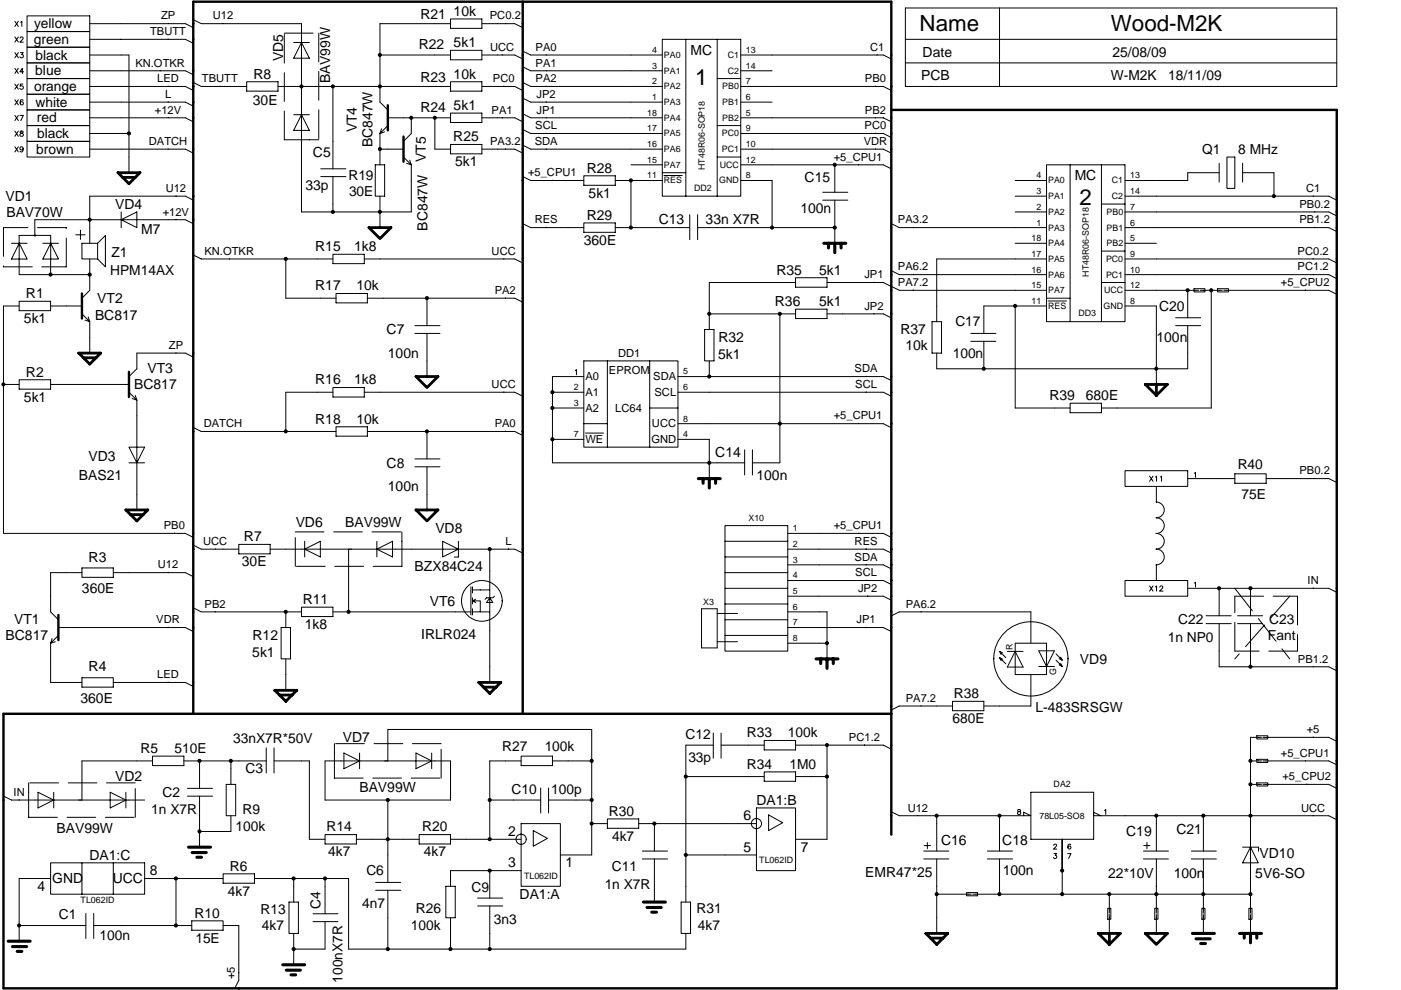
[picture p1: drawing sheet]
<svg xmlns="http://www.w3.org/2000/svg" width="297mm" height="210mm" viewBox="0 0 297 210" stroke-linecap="round" stroke-linejoin="round" font-family="sans-serif">
<g fill="#000" stroke="#000" stroke-width=".21">
<circle cx="63.9" cy="18.3" r=".33"/>
<circle cx="70.6" cy="18.3" r=".33"/>
<circle cx="80.5" cy="18.3" r=".33"/>
<circle cx="80.5" cy="11.7" r=".33"/>
<circle cx="27.3" cy="28.3" r=".33"/>
<circle cx="80.5" cy="31.6" r=".33"/>
<circle cx="87.2" cy="25" r=".33"/>
<circle cx="92.2" cy="25" r=".33"/>
<circle cx="133.8" cy="38.3" r=".33"/>
<circle cx="177" cy="34.9" r=".33"/>
<circle cx="10.7" cy="58.2" r=".33"/>
<circle cx="19" cy="58.2" r=".33"/>
<circle cx="19" cy="46.6" r=".33"/>
<circle cx="60.6" cy="54.9" r=".33"/>
<circle cx="70.6" cy="44.9" r=".33"/>
<circle cx="80.5" cy="44.9" r=".33"/>
<circle cx="133.8" cy="48.2" r=".33"/>
<circle cx="163.7" cy="48.2" r=".33"/>
<circle cx="177" cy="48.2" r=".33"/>
<circle cx="270.1" cy="41.6" r=".33"/>
<circle cx="90.5" cy="63.2" r=".33"/>
<circle cx="150.4" cy="79.8" r=".33"/>
<circle cx="150.4" cy="66.5" r=".33"/>
<circle cx="165.3" cy="66.5" r=".33"/>
<circle cx="208.6" cy="78.2" r=".33"/>
<circle cx="215.2" cy="64.9" r=".33"/>
<circle cx="245.2" cy="78.2" r=".33"/>
<circle cx="251.8" cy="61.5" r=".33"/>
<circle cx="256.8" cy="61.5" r=".33"/>
<circle cx=".7" cy="81.5" r=".33"/>
<circle cx="60.6" cy="91.5" r=".33"/>
<circle cx="90.5" cy="91.5" r=".33"/>
<circle cx="117.1" cy="86.5" r=".33"/>
<circle cx="117.1" cy="83.2" r=".33"/>
<circle cx="117.1" cy="93.1" r=".33"/>
<circle cx="150.4" cy="98.1" r=".33"/>
<circle cx="165.3" cy="89.8" r=".33"/>
<circle cx="103.8" cy="116.4" r=".33"/>
<circle cx="60.6" cy="129.7" r=".33"/>
<circle cx="73.9" cy="129.7" r=".33"/>
<circle cx="175.3" cy="136.4" r=".33"/>
<circle cx="258.5" cy="124.7" r=".33"/>
<circle cx="265.1" cy="124.7" r=".33"/>
<circle cx="175.3" cy="158" r=".33"/>
<circle cx="265.1" cy="141.4" r=".33"/>
<circle cx="42.3" cy="161.3" r=".33"/>
<circle cx="42.3" cy="176.3" r=".33"/>
<circle cx="48.9" cy="161.3" r=".33"/>
<circle cx="82.2" cy="177.9" r=".33"/>
<circle cx="82.2" cy="169.6" r=".33"/>
<circle cx="103.8" cy="177.9" r=".33"/>
<circle cx="103.8" cy="169.6" r=".33"/>
<circle cx="125.4" cy="161.3" r=".33"/>
<circle cx="125.4" cy="174.6" r=".33"/>
<circle cx="125.4" cy="169.6" r=".33"/>
<circle cx="138.7" cy="174.6" r=".33"/>
<circle cx="145.4" cy="164.6" r=".33"/>
<circle cx="175.3" cy="164.6" r=".33"/>
<circle cx="198.6" cy="172.9" r=".33"/>
<circle cx="211.9" cy="172.9" r=".33"/>
<circle cx="245.2" cy="172.9" r=".33"/>
<circle cx="255.1" cy="172.9" r=".33"/>
<circle cx="265.1" cy="172.9" r=".33"/>
<circle cx="265.1" cy="161.3" r=".33"/>
<circle cx="265.1" cy="166.3" r=".33"/>
<circle cx="4" cy="196.2" r=".33"/>
<circle cx="37.3" cy="186.3" r=".33"/>
<circle cx="37.3" cy="196.2" r=".33"/>
<circle cx="62.3" cy="186.3" r=".33"/>
<circle cx="68.9" cy="186.3" r=".33"/>
<circle cx="103.8" cy="184.6" r=".33"/>
<circle cx="145.4" cy="181.3" r=".33"/>
<circle cx="198.6" cy="189.6" r=".33"/>
<circle cx="211.9" cy="189.6" r=".33"/>
<circle cx="225.2" cy="184.6" r=".33"/>
<circle cx="225.2" cy="189.6" r=".33"/>
<circle cx="235.2" cy="189.6" r=".33"/>
<circle cx="245.2" cy="189.6" r=".33"/>
<circle cx="255.1" cy="189.6" r=".33"/>
<circle cx="265.1" cy="189.6" r=".33"/>
<circle cx="62.3" cy="201.2" r=".33"/>
<circle cx="82.2" cy="201.2" r=".33"/>
<circle cx="95.5" cy="201.2" r=".33"/>
<circle cx="103.8" cy="201.2" r=".33"/>
</g>
<g fill="none" stroke="#000" stroke-width=".21">
<path d="M3.2 17.8l.7 1.1M3.2 7.8l.7 1.1M3.2 11.2l.7 1.1M3.2 14.5l.7 1.1M3.2 4.5l.7 1.1M3.9 17.8l-.7 1.1M3.9 7.8l-.7 1.1M3.9 11.2l-.7 1.1M3.9 14.5l-.7 1.1M3.9 4.5l-.7 1.1M4.3 8.1l.1-.2 .3-.1 .2 .3-.7 .8h.7M4.3 11.2h.6l-.3 .4a.37 .37 0 0 1 .3 .3 .37 .37 0 0 1-.3 .4 .37 .37 0 0 1-.4-.3"/>
<path d="M4.4 4.7l.2-.2v1.1M4.8 17.8h-.5v.5a.39 .39 0 0 1 .6 0 .39 .39 0 0 1-.1 .6 .39 .39 0 0 1-.6-.2M5 15.2h-.8l.5-.7v1.1M5.7 16.7h13.3v3.3h-13.3zM5.7 6.7h13.3v3.3h-13.3zM5.7 10h13.3v3.3h-13.3zM5.7 13.3h13.3v3.4h-13.3zM5.7 20h13.3v3.3h-13.3zM5.7 3.4h13.3v3.3h-13.3zM19 18.3h20.3l1.7 .9M19 15h20.3l1.7 .8M19 8.3h20.3l1.7 .9"/>
<path d="M19 5h20.3l1.7 .9M19 11.7h8.3v24.9M34 14.9v.1M35.7 4.9v.1M35.7 8.3h.1M35.7 18.2v.1M41 17.5l1.7 .8h9.6M41 4.2l1.7 .8h21.2v39.9h23.3v-10M46.6 18.2v.1M47.3 4.9v.1M52.3 17.3h6.6v2h-6.6zM58.9 18.3h36.6"/>
<path d="M62.3 9h3.3M63.9 9l1.7 3.3h-3.3zM70.6 18.3v17.5M80.6 11.7h14.9M95.5 17.3h6.7v2h-6.7zM95.5 4h6.7v2h-6.7zM95.5 10.7h6.7v2h-6.7zM95.5 5h-14.9v16.7l1.6 1.6M102.2 18.3h6.9l1.7 .9M102.2 5h6.9l1.7 .9M102.2 11.7h6.9l1.7 .8M106.5 11.6v.1"/>
<path d="M106.8 18.2v.1M107.2 4.9v.1M110.8 17.5l1.7 .8h27.9M110.8 14.2l1.7 .8h27.9M110.8 10.8l1.7 .9h27.9M115.8 11.6v.1M115.8 14.9v.1M115.8 18.2v.1M140.4 8.3h16.7v33.3h-16.7zM145.4 8.3v33.3M152.1 8.3v33.3M152.1 16.7h5"/>
<path d="M157.1 18.3h30.2l1.7 .9M157.1 11.7h30.2l1.7 .8M157.1 15h6.6M185.6 18.2v.1M186 11.6v.1M192 1.7h91.4v16.6h-91.4zM192 8.3h91.4M192 13.3h91.4M211.9 1.7v16.6M3.2 31.1l.7 1.1M3.2 21.1l.7 1.1M3.2 24.5l.7 1.1"/>
<path d="M3.2 27.8l.7 1.1M3.9 31.1l-.7 1.1M3.9 21.1l-.7 1.1M3.9 24.5l-.7 1.1M3.9 27.8l-.7 1.1M4.2 24.5h.7l-.5 1.1M4.3 27.8v.4l.6 .3a.37 .37 0 0 1-.3 .4 .37 .37 0 0 1-.4-.4l.7-.5-.1-.2zM4.9 31.5a.35 .35 0 0 1-.5 .3 .35 .35 0 0 1-.1-.5 .35 .35 0 0 1 .5 0l.1 .2a.54 .54 0 0 1-.4 .7l-.2-.1M4.9 21.3l-.1-.1a.54 .54 0 0 0-.6 .4 .54 .54 0 0 0 .4 .6 .34 .34 0 0 0 .4-.3 .34 .34 0 0 0-.4-.3 .34 .34 0 0 0-.3 .3M5.7 30h13.3v3.3h-13.3zM5.7 23.3h13.3v3.3h-13.3zM5.7 26.6h13.3v3.4h-13.3z"/>
<path d="M19 25h16.7M19 28.3h8.3M19 31.6h20.3l1.7 .9M19 21.7h20.3l1.7 .8M35.7 24.9l3.6 .1 1.7 .8M35.7 21.6v.1M35.7 31.5v.1M62.3 24.3h3.3M63.9 24.3l1.7 3.3h-3.3zM68 35.8h5.3M68 37.4h5.3M70.6 37.4v7.5"/>
<path d="M79.6 34.9h2v6.7h-2zM80.6 31.6h5M80.6 28.3v6.6M80.9 27.3l-.3 1M81.6 28l-1 .3M82.2 25h13.3M82.2 26.6l-1.6 1.7M85.6 33.3l1.6 1.6M86.2 34.6l1 .3M86.9 34l.3 .9M87.2 25v3.3l-1.6 1.7M92.2 25v6.6h3.3"/>
<path d="M95.5 30.6h6.7v2h-6.7zM95.5 24h6.7v2h-6.7zM102.2 25h6.9l1.7 .8M102.2 31.6h6.9l1.7 .9M106.5 24.9v.1M107.2 31.5v.1M110.8 24.1l1.7 .9h27.9M110.8 37.4l1.7 .9h11.3M110.8 27.5l1.7 .8h27.9M110.8 30.8l1.7 .8h27.9M110.8 20.8l1.7 .9h27.9M115.8 21.6v.1"/>
<path d="M115.8 24.9v.1M115.8 28.2v.1M115.8 31.5v.1M117.1 38.2v.1M123.8 37.3h6.6v2h-6.6zM130.4 38.3h10M133.8 38.3v10M133.8 34.9h6.6M140.4 36.6h5M140.8 37.2h3.8M152.1 33.3h5M152.1 26.6h5"/>
<path d="M157.1 25h30.2l1.7 .8M157.1 34.9h30.2l1.7 .9M157.1 28.3h30.2l1.7 .8M157.1 31.6h30.2l1.7 .9M157.1 38.3h6.6v10M157.1 21.7h6.6M177 34.9v5.9M182 34.9h.1M185.6 24.9v.1M185.6 28.2v.1M185.6 31.5v.1M215.2 38.3h6.7"/>
<path d="M221.9 34.9h16.6v33.3h-16.6zM226.9 34.9v33.3M233.5 34.9v33.3M258.5 36.6h-6.7v1.7h-13.3M258.5 34.6v4M260.1 33.3h1.7v6.6h-1.7zM263.5 36.6h6.6v5M263.5 34.6v4M2.4 51.6h1.7l-1.7 3.3h3.4l-1.7-3.3h1.7M7.3 49.8h.2v.2h-.2zM9.1 51.6h1.6l-1.6 3.3h3.3l-1.7-3.3h1.7M10.7 49.9h-6.6v8.3h14.9"/>
<path d="M10.7 54.9v3.3M10.7 49.9v5M16.1 49.8h2M17.1 48.8v2M17.4 51.6h3.3v3.3h-3.3zM19 54.9v6.7l-1.6 1.6M20.7 51.6l1.6-1.7v6.7l-1.6-1.7M25.7 46.6l3.3-1.7v3.4zM25.7 44.9v3.4M37.3 41.5v.1M37.3 46.5v.1M41 42.4l-1.7-.8h-20.3v10"/>
<path d="M41 47.4l-1.7-.8h-31.9v3.3M41 54.1l1.7 .8h27.9M48.6 54.8v.1M60.6 54.9v8.3h10.6M70.6 53.9h6.6v2h-6.6zM77.2 54.9h31.9l1.7 .9M80.6 41.6v6.7M106.8 54.8v.1M110.8 47.4l1.7 .9h11.3M115.8 48.2v.1M123.8 47.3h6.6v2h-6.6zM130.4 48.3h15.8"/>
<path d="M146.2 45.5v5.3M147.9 48.3h29.1M147.9 45.5v5.3M168.7 58.9h6.6v2h-6.6zM168.7 59.9h-18.3v10M174.4 40.8h5.3M174.4 42.4h5.3M175.3 59.9h12l3.4 1.7h31.2M177 42.4v9.2M185.3 59.8v.1M189 57.4l1.7 .8h31.2M189 47.4l1.7 .9h31.2"/>
<path d="M193.6 48.2v.1M193.6 58.1v.1M215.2 44.9h6.7M215.2 41.6h6.7M215.2 51.6h6.7M221.9 54.9h-23.3v13.3M233.5 59.9h5M233.5 53.2h5M233.5 43.3h5M238.5 58.2h43.2l1.7 .9M238.5 48.3h43.2l1.7 .8M238.5 54.9h43.2l1.7 .9"/>
<path d="M238.5 44.9h43.2l1.7 .9M238.5 41.6h43.2l1.7 .8M238.5 51.6h6.7M278.4 41.5v.1M278.4 54.8v.1M278.4 58.1v.1M278.8 44.9h.1M278.8 48.2v.1M4.1 63.9h6.6v2h-6.6zM4.1 64.9h-3.4v48.2h38.6l1.7 .8M10.7 64.9h6.7M17.4 66.5l1.6 1.7"/>
<path d="M18 67.9l1 .3M18.7 67.2l.3 1M19 68.2v6.7M37.3 74.8v.1M41 75.7l-1.7-.8h-10.3v3.3l-1.7 1.6M71.2 62.2h6.7v2h-6.7zM77.9 63.2h31.2l1.7 .9M88 70.7h5.3M88 69h5.3M90.5 63.2v5.8M90.5 70.7v9.1M107.2 63.1v.1"/>
<path d="M122 78.6l.2-.2v1.1M123.8 76.5h19.9v18.3h-19.9zM123.8 79.8h-6.7v18.3h40.8M128.8 76.5v18.3M137.7 76.5v18.3M143.7 79.8h43.6l1.7 .9M149.4 69.9h2v6.6h-2zM150.4 66.5h18.3M150.4 76.5v3.3M165.4 66.5v31.6h-5.9M168.7 65.6h6.6v1.9h-6.6zM175.3 66.5h12l1.7 .9"/>
<path d="M183.6 79.8h.1M185.3 66.5h.1M193.6 61.5v.1M197.6 68.2h2v6.7h-2zM205.8 72.4h5.4M205.8 70.7h5.4M208.6 72.4v5.8M215.2 64.9v21.6h11.7M221.9 63.2h5M221.9 64.9h-13.3v5.8M222.2 63.8h3.9M238.5 61.6h15.6"/>
<path d="M238.5 64.9h6.7v16.6M249.3 69h5.3M249.3 67.4h5.3M251.8 69v9.2h-53.2v-3.3M251.8 61.6v5.8M253.2 61.2h2.3v.7h-2.3zM254.5 61.6h4.6M256.8 61.6v24.9h-23.3M258.1 61.2h2.4v.7h-2.4zM259.5 61.6h22.2l1.7 .8M276.8 61.5v.1M.7 81.5h3.4"/>
<path d="M4.1 80.5h6.6v2h-6.6zM10.7 81.5h16.6M27.3 94.8h3.4l-1.7 3.3zM27.3 98.1h3.4M27.3 83.2l1.7 1.6M28 84.5l1 .3M28.7 83.8l.3 1M29 84.8v23.3M41 90.6l1.7 .9h28.5M47.3 91.4v.1M70.6 82.2h6.6v2h-6.6zM70.6 83.2h-10v8.3"/>
<path d="M71.2 90.5h6.7v2h-6.7zM77.2 83.2h31.9l1.7 .8M77.9 91.5h31.2l1.7 .8M88 97.3h5.3M88 99h5.3M90.5 91.5v5.8M90.5 99v9.1M106.8 83.1v.1M107.2 91.4v.1M117.1 83.2h6.7M117.1 86.5h6.7M117.1 93.2h6.7"/>
<path d="M123.8 89.8h5M124.1 91.8h3.8M137.7 86.5h6M143.7 89.8h43.6l1.7 .9M143.7 83.2h43.6l1.7 .8M143.7 93.2h6.7v8.3M157.9 95.4v5.3M159.5 95.4v5.3M182 89.7v.1M183.6 83.1v.1M226.9 85.5h6.6v2h-6.6zM238.5 99.8h13.3v3.3h-13.3z"/>
<path d="M37 113v.1M41 115.6l1.7 .8h2.9M45.6 116.4h5M50.6 115.4h6.7v2h-6.7zM57.3 116.4h51.8l1.7 .9M64.6 114.8v3.3M64.6 116.4l3.3-1.6v3.3zM73.9 116.4v13.3M79.9 114.8v3.3M79.9 116.4l3.3-1.6v3.3zM93.8 114.8l3.4 1.6-3.4 1.7zM96.3 118.1h.9"/>
<path d="M97.2 114.8v3.3M103.8 116.4v28.3M107.8 116.4h.1M153.7 111.4h13.3v26.6h-13.3zM153.7 118.1h13.3M153.7 114.8h13.3M167 116.4h20.3l1.7 .9M167 119.8h20.3l1.7 .8M167 113.1h20.3l1.7 .8M182 113v.1M183.6 116.4h.1M183.6 119.7v.1"/>
<path d="M243.7 100.9l.8 1.1M244.5 100.9l-.8 1.1M245 101.2l.2-.3v1.1M245.1 116.4a1.67 1.67 0 0 1 1.7 1.7 1.67 1.67 0 0 1-1.7 1.7l.1 3.3M245.2 103.1l-.1 3.3a1.67 1.67 0 0 1 1.7 1.7 1.67 1.67 0 0 1-1.7 1.7 1.67 1.67 0 0 1 1.7 1.6 1.67 1.67 0 0 1-1.7 1.7 1.67 1.67 0 0 1 1.7 1.7 1.67 1.67 0 0 1-1.7 1.6M246 101.2l.3-.3v1.1M251.8 101.5h10M253.2 100.4l.3-.2v1M261.8 100.5h6.7v2h-6.7zM268.5 101.5h13.2l1.7 .8M278.8 101.4v.1M10.7 136.4v8.3h6.7"/>
<path d="M11 135.4l-.3 1M11.7 136.1l-1 .3M12.4 133.1h26.9l1.7 .8M12.4 134.7l-1.7 1.7M17.4 120.4h6.6v2h-6.6zM17.4 121.4h-6.7v8.3l1.7 1.7M24 121.4h15.3l1.7 .9M35.7 121.3v.1M35.7 133v.1M41 128.9l1.7 .8h21.2M45.6 129.6v.1M59.6 133.1h2v6.6h-2z"/>
<path d="M60.6 129.7v3.4M60.6 139.7v6.7M63.9 128.7h6.7v2h-6.7zM70.6 129.7h29.2M99.8 124.4v6M100.2 127.4h1.6v2.3M100.2 129.7h3.6M100.2 124.4v1.3M100.2 126.7v1.4M100.2 129.1v1.3M100.2 125.1h3.6M100.2 127.4l.6 .3"/>
<path d="M100.8 127.1l-.6 .3M103.8 126.7l.7 1h-1.3zM104.8 126.4l-.3 .3h-1.3l-.4 .4M148.7 129.1h3.4v8.3h-3.4zM152.1 136.1h4.3M152.1 130.1h4.3M153.7 121.4h13.3M153.7 124.7h13.3M153.7 128.1h13.3M153.7 131.4h13.3M153.7 134.7h13.3M167 129.7h8.3v10"/>
<path d="M167 123.1h20.3l1.7 .8M167 126.4h20.3l1.7 .9M167 133.1h20.3l1.7 .8M167 136.4h8.3M183.6 123v.1M183.6 133v.1M184 126.3v.1M189 130.6l1.7-.9h27.9v6.7M195.3 129.6v.1M211.9 138.1l.4 .7M211.9 138.1l.7 .3M211.9 138.1l1.4 1.3"/>
<path d="M211.9 139.4l.7 .4M211.9 139.4l.4 .7M211.9 139.4l1.4 1.4M213.6 138.1h3.3M215.2 136.4h6.7v6.6h-6.7zM215.2 138.1l1.7 3.3h-3.3zM220.2 138h3.4l-1.7 3.3zM223.9 140l1.3 1.3M223.9 138.6l1.3 1.4M224.6 139.7l.6 .3M224.9 139.3l.3 .7M238.5 123.1h13.3v3.3h-13.3z"/>
<path d="M243.7 124.2l.8 1.1M244.5 124.2l-.8 1.1M245 124.4l.2-.2v1.1M245.9 124.5l.1-.2 .3-.1 .2 .3-.7 .8h.8M251.8 124.7h29.9l1.7 .9M253.2 123.6l.3-.2v1.1M255.7 130.6h5.3M255.7 132.2h5.3M258.5 132.2v9.2h23.2l1.7 .8M258.5 124.7v5.9M262.4 130.6h5.3M262.4 132.2h5.3"/>
<path d="M265.1 124.7v5.9M265.1 132.2v9.2M278.4 124.7h.1M17.4 143.7h6.6v2h-6.6zM24 144.7h15.3l1.7 .8M35.7 144.6v.1M56.4 158.6v5.3M58.1 158.6v5.3M72.9 159.7l3.3 1.6-3.3 1.7zM76.2 159.7v3.3M88.2 159.7l3.3 1.6-3.3 1.7zM91.5 159.7v3.3"/>
<path d="M151.2 158h-5.8v33.3M151.2 155.4v5.4M152.9 158h9.1M152.9 155.4v5.4M162 157h6.7v2h-6.7zM168.7 158h18.6l1.7 .8M175.3 158v19.9h-6.6M183.3 157.9v.1M195.3 149.6v.1M201.9 148.7h6.7v2h-6.7zM201.9 149.7h-11.2l-1.7 .8M218.6 143v6.7h-10"/>
<path d="M220.2 141.3h3.4M224.6 141l.6 .3M224.9 140.7l.3 .6M266.5 156h2.3v.7h-2.3zM267.5 156.3h-2.4v33.3M267.8 156.3h13.9l1.7 .9M278.4 141.3v.1M278.4 156.3h.1M.7 168.8l1.7 .8h28.3M4.1 169.5v.1M8.1 168l3.3 1.6-3.3 1.7zM11.4 168v3.3"/>
<path d="M23.4 168l3.3 1.6-3.3 1.7zM26.7 168v3.3M32.3 160.3h6.7v2h-6.7zM32.3 161.3h-14.9v8.3M39 161.3h17.4M39.7 167.2h5.4M39.7 168.8h5.4M42.3 161.3v5.9M42.3 168.8v10.8M48 166.3h2v6.7h-2zM49 161.3v5M49 173v3.3h-6.7"/>
<path d="M58.1 161.3h7.5v16.6h3.3M68.9 177h6.7v1.9h-6.7zM68.9 161.3h26.6v8.3h-26.6zM75.6 177.9h13.3M82.2 161.3v-6.6h43.3v26.6h-6.7M82.2 169.6v17.5M88.9 177h6.6v1.9h-6.6zM95.5 177.9h15M103.8 169.6h10.8M110.5 160.3h6.6v2h-6.6zM110.5 174.6h8.3v13.3h-8.3zM110.5 161.3h-6.7v16.6"/>
<path d="M113.1 176.1l3 1.7-3 1.6zM114.6 167.1v5.3M116.3 169.6h9.2M116.3 167.1v5.3M117.1 161.3h8.4M125.5 174.6h3.3M128.8 173.6h6.6v2h-6.6zM135.4 174.6h25M138.7 174.6v5.8M145.4 164.7h16.6M160.4 171.3h8.3v13.3h-8.3zM162 163.7h6.7v2h-6.7z"/>
<path d="M163 172.8l2.9 1.6-2.9 1.7zM168.7 164.7h6.6M189 172.1l1.7 .9h21.2M194.6 172.9v.1M196 179.3h1.3M196.6 178.6v1.3M198.6 173v7.4M211.9 173h6.7l-1.6-.8v.8M211.9 173v7.4M215.8 171.7v.3l.5 .1 .1 .2a.37 .37 0 0 1-.3 .4 .37 .37 0 0 1-.4-.2l.2-.4 .5-.2-.1-.2zM218.6 168h13.3v9.9h-13.3zM223.4 179.2l.2-.2 .4 .2-.6 .8h.7"/>
<path d="M225.2 177.9v11.7M227 179.1v-.1a.51 .51 0 0 0-.7 .4 .51 .51 0 0 0 .4 .6 .32 .32 0 0 0 .4-.3 .32 .32 0 0 0-.3-.3 .32 .32 0 0 0-.4 .3M233.4 173l-1.5-.8v.8h49.8l1.7 .8M234.2 171.8l.2-.2v1.1M242.5 179.3h1.3M243.2 178.6v1.3M245.2 173v7.4M255.1 173v7.4M263.5 179.6h3.3M265.1 179.6l1.7 3.3h-3.3zM265.1 161.3h2.4M265.1 166.3h2.4"/>
<path d="M266.5 166h2.3v.6h-2.3zM266.5 161h2.3v.6h-2.3zM266.8 179.6v.9M267.8 161.3h13.9l1.7 .9M267.8 166.3h13.9l1.7 .9M276.8 161.2v.1M277.1 166.2v.1M278.4 172.9v.1M4.1 196.2h14.1M10.7 182.9h20v6.7h-20zM10.7 186.3h-6.6v13.3M17.4 182.9v6.7"/>
<path d="M18.2 193.7v5.3M19.9 196.2h20.8M19.9 193.7v5.3M24 182.9v6.7M30.7 186.3h16.6M37.3 186.3v9.9M40.7 195.2h6.6v2h-6.6zM47.3 185.3h6.7v2h-6.7zM47.3 196.2h3.3v11.7l-.8 1.6M54 186.3h19.9v14.9h71.5v-3.3M61.3 191.3h2v6.6h-2zM62.3 186.3v5"/>
<path d="M62.3 197.9v6.7M66.4 193.7h5.3M66.4 195.4h5.3M68.9 186.3v7.4M68.9 195.4v5.8h-6.6M79.6 187.1h5.4M79.6 188.8h5.4M82.2 188.8v12.4M94.5 187.9h2v6.7h-2zM95.5 194.6v6.6M101.3 190.4h5.3M101.3 192.1h5.3"/>
<path d="M103.8 184.6v5.8M103.8 192.1v9.1M110.5 184.6h-15v3.3M136.2 182.1h5.3M136.2 180.4h5.3M138.7 182.1v9.2M144.4 191.3h2v6.6h-2zM145.4 181.3h15M195.9 182.1h5.3M195.9 180.4h5.3M198.6 182.1v15.8M198.6 189.6h7.3"/>
<path d="M204.9 189.3h2.4v.6h-2.4zM206.3 189.6h28.9M209.4 182.1h5.3M209.4 180.4h5.3M211.9 182.1v7.5M223.5 181h.5l-.3 .4a.34 .34 0 0 1 .3 .5 .34 .34 0 0 1-.6-.1M226.4 181h.7l-.5 1M234.9 192.6h.6v2.3h-.6zM235.2 189.6h10v4M235.2 189.6v4M235.2 193.9v4M242.4 182.1h5.3"/>
<path d="M242.4 180.4h5.3M244.8 192.6h.7v2.3h-.7zM245.2 182.1v7.5h19.9v4M245.2 193.9v4M252.6 182.1h5.3M252.6 180.4h5.3M254.8 192.6h.7v2.3h-.7zM255.1 182.1v11.5M255.1 193.9v4M264.8 192.6h.6v2.3h-.6zM265.1 193.9v4M50.5 206.2h.1"/>
<circle cx="102.2" cy="127.4" r="4.3"/>
<circle cx="218.6" cy="139.7" r="7.9"/>
<circle cx="110.5" cy="177.9" r="1.08"/>
<circle cx="160.4" cy="174.6" r="1.08"/>
</g>
<path d="M110.8 .4v150.9M82.2 22.3v5.3M85.6 29v5.3M189 23.3h94.4v186.2h-282.7v-58.2h188.3M17.4 62.2v5.3M27.3 78.8v5.4M12.4 130.4v5.3M41 151.3v-150.9h148v176.6" fill="none" stroke="#000" stroke-width=".51"/>
<g fill="none" stroke="#000" stroke-width=".21" stroke-dasharray="6.1 2">
<path d="M60.3 7h7.3M67.6 7v22.6M60.3 29.6v-22.6M65.6 29.6h-5.3M67.6 29.6h-2M.7 56.6h13.4M.7 48.3v8.3M14.1 56.6v-8.3M14.1 48.3h-13.4M62.6 112.8h22.6M85.2 112.8v2M85.2 114.8v5.3"/>
<path d="M62.6 120.1v-7.3M85.2 120.1h-22.6M261.8 138v-11.6M261.8 126.4h13.3M261.8 124.7l11.6 15M273.4 126.4l-11.6 13.3M275.1 126.4v11.6M275.1 138h-13.3M70.9 157.7v2M70.9 159.7v5.3M93.5 157.7h-22.6M6.1 166v2"/>
<path d="M6.1 168v5.3M6.1 173.3h22.6M28.7 166h-22.6M28.7 173.3v-7.3M70.9 165h22.6M93.5 165v-7.3"/>
</g>
<g fill="none" stroke="#000" stroke-width=".66">
<path d="M174.7 51.6h4.6M175.7 51.6v1M177 51.6v2M178.3 51.6v1M148.1 101.5h4.6M149.1 101.5v1M150.4 101.5v2M151.7 101.5v1M173 139.7h4.7M174 139.7v1M175.3 139.7v2M176.7 139.7v1"/>
<path d="M40 179.6h4.6M1.7 199.6h4.7M40.7 180.8h3M41.7 181.8h1M136.4 191.3h4.7M137.2 192.4h3M138.2 193.4h1M252.8 197.9h4.7M253.6 199.1h3M262.8 197.9h4.7M263.8 197.9v1M265.1 197.9v2"/>
<path d="M266.5 197.9v1M2.6 200.7h3M3.6 201.7h1M59.9 204.6h4.7M60.7 205.7h3M61.7 206.7h1M254.6 200h1"/>
</g>
<g fill="none" stroke="#000" stroke-width=".59">
<path d="M25 36.6h4.7l-2.4 2.3zM26 37.6h2.7M78.2 48.3h4.7l-2.3 2.3zM16.7 74.9h4.7l-2.4 2.3zM17.7 75.9h2.7M88.2 79.8h4.7l-2.4 2.4zM242.8 81.5h4.7l-2.3 2.3zM245.2 81.5v2.3M26.7 108.1h4.6l-2.3 2.3zM27.7 109.1h2.6M88.2 108.1h4.7l-2.4 2.3zM58.3 146.4h4.6l-2.3 2.3z"/>
<path d="M59.3 147.4h2.6M101.5 144.7h4.7l-2.4 2.3zM102.5 145.7h2.7M196.3 197.9h4.6l-2.3 2.3zM197.3 198.9h2.6M232.9 197.9h4.6l-2.3 2.3zM235.2 197.9v2.3M242.8 197.9h4.7l-2.3 2.3z"/>
</g>
<g font-size="4.7">
<text x="195" y="6.6">Name</text>
<text x="235.5" y="6.6">Wood-M2K</text>
<text x="147.4" y="17.9">1</text>
<text x="228.9" y="43.5">2</text>
</g>
<g font-size="3">
<text x="89.1" y="4">R21</text>
<text x="96.2" y="3.3">10k</text>
<text x="88.8" y="10.3">R22</text>
<text x="96.2" y="10">5k1</text>
<text x="146.4" y="11.7">MC</text>
<text x="53.7" y="16.7">R8</text>
<text x="60" y="12.9" transform="rotate(-90 60 12.9)">VD5</text>
<text x="70" y="17.7" transform="rotate(-90 70 17.7)">BAV99W</text>
<text x="89.1" y="17.3">R23</text>
<text x="96.2" y="16.7">10k</text>
<text x="195.3" y="17">PCB</text>
<text x="195.6" y="12">Date</text>
<text x="235.9" y="12">25/08/09</text>
<text x="53.6" y="22.3">30E</text>
<text x="89.1" y="23.6">R24</text>
<text x="96.2" y="23.3">5k1</text>
<text x="75.6" y="28" transform="rotate(-90 75.6 28)">VT4</text>
<text x="96.1" y="30">R25</text>
<text x="66.4" y="33.3">C5</text>
<text x="79" y="31.3" transform="rotate(-90 79 31.3)">BC847W</text>
<text x="90.3" y="34.4" transform="rotate(-90 90.3 34.4)">VT5</text>
<text x="96.5" y="35.3">5k1</text>
<text x="64.8" y="40.3">33p</text>
<text x="124.4" y="36.6">R28</text>
<text x="124.8" y="41.9">5k1</text>
<text x="170.6" y="38.6">C15</text>
<text x="227.9" y="38.3">MC</text>
<text x="1.2" y="42.6">VD1</text>
<text x="1.4" y="45.9">BAV70W</text>
<text x="24.4" y="44.3">VD4</text>
<text x="124.4" y="46.6">R29</text>
<text x="139.7" y="47.6">C13</text>
<text x="149.6" y="47.6">33n X7R</text>
<text x="169.7" y="45.3">100n</text>
<text x="29.9" y="49.6">M7</text>
<text x="66.8" y="53.2">R15</text>
<text x="75.1" y="53.2">1k8</text>
<text x="90.6" y="48.9" transform="rotate(-90 90.6 48.9)">BC847W</text>
<text x="123.8" y="51.9">360E</text>
<text x="164.6" y="58.2">R35</text>
<text x="173.7" y="58.2">5k1</text>
<text x="5.5" y="63.2">R1</text>
<text x="20.6" y="64.2">VT2</text>
<text x="66.8" y="61.6">R17</text>
<text x="75.6" y="61.6">10k</text>
<text x="164.3" y="64.9">R36</text>
<text x="173.7" y="64.9">5k1</text>
<text x="245.8" y="65.9">C20</text>
<text x="5.1" y="68.5">5k1</text>
<text x="20.1" y="67.9">BC817</text>
<text x="82" y="70.9">C7</text>
<text x="190.9" y="70.9">R37</text>
<text x="82.2" y="75.8">100n</text>
<text x="152.2" y="76.2">5k1</text>
<text x="152.3" y="72.5">R32</text>
<text x="192" y="74.2">10k</text>
<text x="245.2" y="72.5">100n</text>
<text x="5.5" y="79.8">R2</text>
<text x="28.4" y="82.5">BC817</text>
<text x="31.3" y="79.2">VT3</text>
<text x="66.8" y="81.5">R16</text>
<text x="75.1" y="81.5">1k8</text>
<text x="5.1" y="85.2">5k1</text>
<text x="66.8" y="89.8">R18</text>
<text x="75.6" y="89.8">10k</text>
<text x="222.5" y="84.8">R39</text>
<text x="230.2" y="84.8">680E</text>
<text x="16.7" y="101.8">BAS21</text>
<text x="18.8" y="97.8">VD3</text>
<text x="82" y="99.1">C8</text>
<text x="151.7" y="96.8">C14</text>
<text x="160.4" y="101.8">100n</text>
<text x="82.2" y="104.1">100n</text>
<text x="62.7" y="111.8">VD6</text>
<text x="73.2" y="111.8">BAV99W</text>
<text x="92.3" y="113.1">VD8</text>
<text x="18.8" y="119.1">R3</text>
<text x="51.7" y="114.7">R7</text>
<text x="17.4" y="125.7">360E</text>
<text x="51.3" y="120.1">30E</text>
<text x="87.9" y="121.1">BZX84C24</text>
<text x="64.2" y="128.1">R11</text>
<text x="91.1" y="128.4">VT6</text>
<text x="1.2" y="135.7">BC817</text>
<text x="3" y="132.4">VT1</text>
<text x="53.5" y="135.7">R12</text>
<text x="64.6" y="133.4">1k8</text>
<text x="89.3" y="135.4">IRLR024</text>
<text x="18.8" y="142.3">R4</text>
<text x="53.5" y="139.4">5k1</text>
<text x="229" y="140.7">VD9</text>
<text x="17.1" y="149">360E</text>
<text x="72.7" y="157.3">VD7</text>
<text x="24.4" y="165.6">VD2</text>
<text x="76.2" y="168">BAV99W</text>
<text x="157.6" y="173.9">6</text>
<text x="160.4" y="170.6">DA1:B</text>
<text x="12" y="176.6">BAV99W</text>
<text x="107.7" y="177.3">2</text>
<text x="199.5" y="179.3">C16</text>
<text x="212.5" y="179.3">C18</text>
<text x="238.8" y="177.3">C19</text>
<text x="249.4" y="176.9">C21</text>
<text x="19" y="182.3">DA1:C</text>
<text x="31.8" y="185.6">8</text>
<text x="107.7" y="183.9">3</text>
<text x="119.9" y="183.9">1</text>
<text x="157.6" y="180.6">5</text>
<text x="169.8" y="180.6">7</text>
<text x="183.4" y="185.9">EMR47*25</text>
<text x="212.6" y="185.6">100n</text>
<text x="267.1" y="181.9">VD10</text>
<text x="8" y="188.9">4</text>
<text x="11.1" y="187.2">GND</text>
<text x="23.9" y="187.2">UCC</text>
<text x="110.2" y="190.6">DA1:A</text>
<text x="235" y="186.2">22*10V</text>
<text x="248.9" y="186.2">100n</text>
<text x="266.1" y="186.2">5V6-SO</text>
</g>
<g font-size="2.9">
<text x="7.2" y="9.3">green</text>
<text x="7.2" y="6">yellow</text>
<text x="7.5" y="16">blue</text>
<text x="7.5" y="12.7">black</text>
<text x="235.5" y="17">W-M2K</text>
<text x="247.7" y="17">18/11/09</text>
<text x="7.2" y="19.3">orange</text>
<text x="7.5" y="22.6">white</text>
<text x="7.8" y="26">red</text>
<text x="7.8" y="29.3">black</text>
<text x="7.7" y="32.6">brown</text>
<text x="254.9" y="32.6">Q1</text>
<text x="262.5" y="32.6">8 MHz</text>
<text x="73.9" y="38.2">R19</text>
<text x="74" y="41.6">30E</text>
<text x="23.4" y="58.2">HPM14AX</text>
<text x="23.6" y="54.6">Z1</text>
<text x="202.6" y="69.2">C17</text>
<text x="202" y="75.8">100n</text>
<text x="262.4" y="99.5">R40</text>
<text x="263.2" y="105.8">75E</text>
<text x="247.6" y="136">1n NP0</text>
<text x="249.8" y="132.4">C22</text>
<text x="268.8" y="135.7">Fant</text>
<text x="269.1" y="132.4">C23</text>
<text x="202.2" y="148">R38</text>
<text x="201.9" y="153.3">680E</text>
<text x="219.6" y="151">L-483SRSGW</text>
<text x="29.8" y="159.6">R5</text>
<text x="37" y="159.6">510E</text>
<text x="49.4" y="157.6">33nX7R*50V</text>
<text x="106.5" y="159.3">R27</text>
<text x="115.5" y="159.3">100k</text>
<text x="145.4" y="156.6">C12</text>
<text x="145.9" y="161.6">33p</text>
<text x="158.3" y="156.3">R33</text>
<text x="167" y="156.3">100k</text>
<text x="52.1" y="164">C3</text>
<text x="158.3" y="163">R34</text>
<text x="167.4" y="163">1M0</text>
<text x="32.1" y="172.6">1n X7R</text>
<text x="34.5" y="168.9">C2</text>
<text x="51.4" y="172.6">R9</text>
<text x="108.5" y="168.3">C10</text>
<text x="116.9" y="168.3">100p</text>
<text x="129.1" y="173">R30</text>
<text x="49.9" y="176.2">100k</text>
<text x="69.2" y="176.3">R14</text>
<text x="89.5" y="176.3">R20</text>
<text x="129.8" y="178.3">4k7</text>
<text x="48.7" y="184.6">R6</text>
<text x="69.6" y="181.6">4k7</text>
<text x="77.7" y="185.6">C6</text>
<text x="89.9" y="181.6">4k7</text>
<text x="129.7" y="184.6">C11</text>
<text x="48.3" y="189.9">4k7</text>
<text x="100" y="189.2">C9</text>
<text x="128.2" y="188.6">1n X7R</text>
<text x="12.5" y="194.9">C1</text>
<text x="41.3" y="194.6">R10</text>
<text x="55.2" y="193.9">R13</text>
<text x="55.5" y="197.2">4k7</text>
<text x="68" y="192.8" transform="rotate(-90 68 192.8)">C4</text>
<text x="76.8" y="192.6">4n7</text>
<text x="87.1" y="197.2">100k</text>
<text x="88.2" y="193.5">R26</text>
<text x="104.7" y="195.9">3n3</text>
<text x="147.7" y="193.5">R31</text>
<text x="148" y="197.2">4k7</text>
<text x="21.1" y="199.2">100n</text>
<text x="41.4" y="199.9">15E</text>
<text x="72.6" y="208.4" transform="rotate(-90 72.6 208.4)">100nX7R</text>
</g>
<g font-size="2.4">
<text x="34.1" y="4.1">ZP</text>
<text x="45.1" y="4.1">U12</text>
<text x="103.9" y="4.1">PC0.2</text>
<text x="31.8" y="7.5">TBUTT</text>
<text x="103.9" y="10.8">UCC</text>
<text x="113.6" y="10.8">PA0</text>
<text x="184.5" y="10.8">C1</text>
<text x="28.7" y="14.1">KN.OTKR</text>
<text x="33.4" y="17.4">LED</text>
<text x="42.8" y="17.4">TBUTT</text>
<text x="104.5" y="17.4">PC0</text>
<text x="113.6" y="14.1">PA1</text>
<text x="113.6" y="17.4">PA2</text>
<text x="183.4" y="17.4">PB0</text>
<text x="35" y="20.8">L</text>
<text x="113.8" y="20.8">JP2</text>
<text x="32.8" y="24.1">+12V</text>
<text x="104.2" y="24.1">PA1</text>
<text x="113.5" y="27.4">SCL</text>
<text x="113.8" y="24.1">JP1</text>
<text x="183.3" y="27.4">PC0</text>
<text x="183.4" y="24.1">PB2</text>
<text x="31.6" y="30.7">DATCH</text>
<text x="103.9" y="30.7">PA3.2</text>
<text x="113.4" y="30.7">SDA</text>
<text x="176.8" y="34.1">+5_CPU1</text>
<text x="183.1" y="30.7">VDR</text>
<text x="35.1" y="40.7">U12</text>
<text x="111.9" y="37.4">+5_CPU1</text>
<text x="276.9" y="40.7">C1</text>
<text x="34.5" y="45.7">+12V</text>
<text x="113.4" y="47.4">RES</text>
<text x="190.4" y="47.4">PA3.2</text>
<text x="275.5" y="44">PB0.2</text>
<text x="275.5" y="47.4">PB1.2</text>
<text x="43.3" y="54">KN.OTKR</text>
<text x="104.2" y="54">UCC</text>
<text x="183.3" y="59">JP1</text>
<text x="190.4" y="57.3">PA6.2</text>
<text x="275.1" y="54">PC0.2</text>
<text x="275.1" y="57.3">PC1.2</text>
<text x="104.9" y="62.3">PA2</text>
<text x="183.3" y="65.7">JP2</text>
<text x="190.4" y="60.7">PA7.2</text>
<text x="271.6" y="60.7">+5_CPU2</text>
<text x="35.8" y="74">ZP</text>
<text x="131.1" y="75.6">DD1</text>
<text x="104.2" y="82.3">UCC</text>
<text x="124.1" y="80.6">A0</text>
<text x="124.1" y="83.9">A1</text>
<text x="129.1" y="79.3">EPROM</text>
<text x="138.5" y="80.6">SDA</text>
<text x="138.8" y="83.9">SCL</text>
<text x="181.2" y="79">SDA</text>
<text x="181.3" y="82.3">SCL</text>
<text x="124.1" y="87.3">A2</text>
<text x="130.4" y="87.3">LC64</text>
<text x="176.8" y="88.9">+5_CPU1</text>
<text x="43.2" y="90.6">DATCH</text>
<text x="104.9" y="90.6">PA0</text>
<text x="124.1" y="93.9">WE</text>
<text x="138.1" y="93.9">GND</text>
<text x="138.2" y="90.6">UCC</text>
<text x="275.5" y="100.6">PB0.2</text>
<text x="34.7" y="112.2">PB0</text>
<text x="176.8" y="112.2">+5_CPU1</text>
<text x="43" y="115.5">UCC</text>
<text x="107.2" y="115.5">L</text>
<text x="181.2" y="115.5">RES</text>
<text x="181.2" y="118.9">SDA</text>
<text x="33.5" y="120.5">U12</text>
<text x="181.3" y="122.2">SCL</text>
<text x="181.9" y="125.5">JP2</text>
<text x="277.2" y="123.9">IN</text>
<text x="43.4" y="128.8">PB2</text>
<text x="192" y="128.8">PA6.2</text>
<text x="33.1" y="132.2">VDR</text>
<text x="181.6" y="132.2">JP1</text>
<text x="33.4" y="143.8">LED</text>
<text x="275.2" y="140.5">PB1.2</text>
<text x="192" y="148.8">PA7.2</text>
<text x="277.1" y="155.4">+5</text>
<text x="180" y="157.1">PC1.2</text>
<text x="271.6" y="160.4">+5_CPU1</text>
<text x="271.9" y="165.4">+5_CPU2</text>
<text x="2.9" y="168.8">IN</text>
<text x="192.4" y="172.1">U12</text>
<text x="275.8" y="172.1">UCC</text>
<text x="49.8" y="207.6" transform="rotate(-90 49.8 207.6)">+5</text>
</g>
<g font-size="1.9">
<text x="138.3" y="11.2">4</text>
<text x="158.1" y="11.2">13</text>
<text x="138.3" y="14.6">3</text>
<text x="138.3" y="17.9">2</text>
<text x="140.8" y="12.3">PA0</text>
<text x="140.8" y="15.6">PA1</text>
<text x="154.3" y="12.3">C1</text>
<text x="154.3" y="15.6">C2</text>
<text x="158.1" y="14.6">14</text>
<text x="158.1" y="17.9">7</text>
<text x="138.3" y="21.2">1</text>
<text x="140.8" y="18.9">PA2</text>
<text x="140.8" y="22.3">PA3</text>
<text x="153.1" y="18.9">PB0</text>
<text x="153.1" y="22.3">PB1</text>
<text x="158.1" y="21.2">6</text>
<text x="137.2" y="24.5">18</text>
<text x="137.2" y="27.9">17</text>
<text x="140.8" y="25.6">PA4</text>
<text x="140.8" y="28.9">PA5</text>
<text x="153" y="28.9">PC0</text>
<text x="153.1" y="25.6">PB2</text>
<text x="158.1" y="24.5">5</text>
<text x="158.1" y="27.9">9</text>
<text x="137.2" y="31.2">16</text>
<text x="137.2" y="34.5">15</text>
<text x="140.8" y="32.2">PA6</text>
<text x="140.8" y="35.6">PA7</text>
<text x="152.6" y="35.6">UCC</text>
<text x="153" y="32.2">PC1</text>
<text x="158.1" y="31.2">10</text>
<text x="158.1" y="34.5">12</text>
<text x="137.2" y="37.8">11</text>
<text x="140.8" y="38.9">RES</text>
<text x="147.2" y="40.5">DD2</text>
<text x="149.4" y="36" transform="rotate(-90 149.4 36)">HT48R06-SOP18</text>
<text x="152.5" y="38.9">GND</text>
<text x="158.1" y="37.8">8</text>
<text x="219.7" y="37.8">4</text>
<text x="219.7" y="41.1">3</text>
<text x="222.2" y="38.9">PA0</text>
<text x="235.8" y="38.9">C1</text>
<text x="239.6" y="37.8">13</text>
<text x="239.6" y="41.1">14</text>
<text x="219.7" y="44.5">2</text>
<text x="219.7" y="47.8">1</text>
<text x="222.2" y="42.2">PA1</text>
<text x="222.2" y="45.5">PA2</text>
<text x="234.6" y="45.5">PB0</text>
<text x="235.8" y="42.2">C2</text>
<text x="239.6" y="44.5">7</text>
<text x="239.6" y="47.8">6</text>
<text x="218.7" y="51.1">18</text>
<text x="222.2" y="52.2">PA4</text>
<text x="222.2" y="48.9">PA3</text>
<text x="234.6" y="48.9">PB1</text>
<text x="234.6" y="52.2">PB2</text>
<text x="239.6" y="51.1">5</text>
<text x="218.7" y="54.5">17</text>
<text x="218.7" y="57.8">16</text>
<text x="222.2" y="55.5">PA5</text>
<text x="222.2" y="58.8">PA6</text>
<text x="230.9" y="58.7" transform="rotate(-90 230.9 58.7)">HT48R06-SOP18</text>
<text x="234.5" y="55.5">PC0</text>
<text x="234.5" y="58.8">PC1</text>
<text x="239.6" y="54.5">9</text>
<text x="239.6" y="57.8">10</text>
<text x="218.7" y="61.1">15</text>
<text x="218.7" y="64.4">11</text>
<text x="222.2" y="62.2">PA7</text>
<text x="222.2" y="65.5">RES</text>
<text x="234" y="65.5">GND</text>
<text x="234.1" y="62.2">UCC</text>
<text x="239.6" y="61.1">12</text>
<text x="239.6" y="64.4">8</text>
<text x="228.6" y="67.1">DD3</text>
<text x="121.6" y="82.7">2</text>
<text x="144.8" y="79.4">5</text>
<text x="144.8" y="82.7">6</text>
<text x="121.6" y="86.1">3</text>
<text x="144.8" y="89.4">8</text>
<text x="121.6" y="92.7">7</text>
<text x="144.8" y="92.7">4</text>
<text x="158.7" y="110.4">X10</text>
<text x="168.1" y="112.6">1</text>
<text x="168.1" y="116">2</text>
<text x="168.1" y="119.3">3</text>
<text x="168.1" y="122.6">4</text>
<text x="168.1" y="126">5</text>
<text x="149.1" y="128.3">X3</text>
<text x="168.1" y="129.3">6</text>
<text x="168.1" y="132.6">7</text>
<text x="168.1" y="135.9">8</text>
<text x="214.6" y="137.8" transform="rotate(-90 214.6 137.8)">R</text>
<text x="224" y="143.2" transform="rotate(-90 224 143.2)">G</text>
<text x="223.4" y="166.9">DA2</text>
<text x="220.4" y="173.6">78L05-SO8</text>
<text x="161" y="183">TL062ID</text>
<text x="17.1" y="191.5">TL062ID</text>
<text x="111.1" y="186.4">TL062ID</text>
</g>
</svg>
